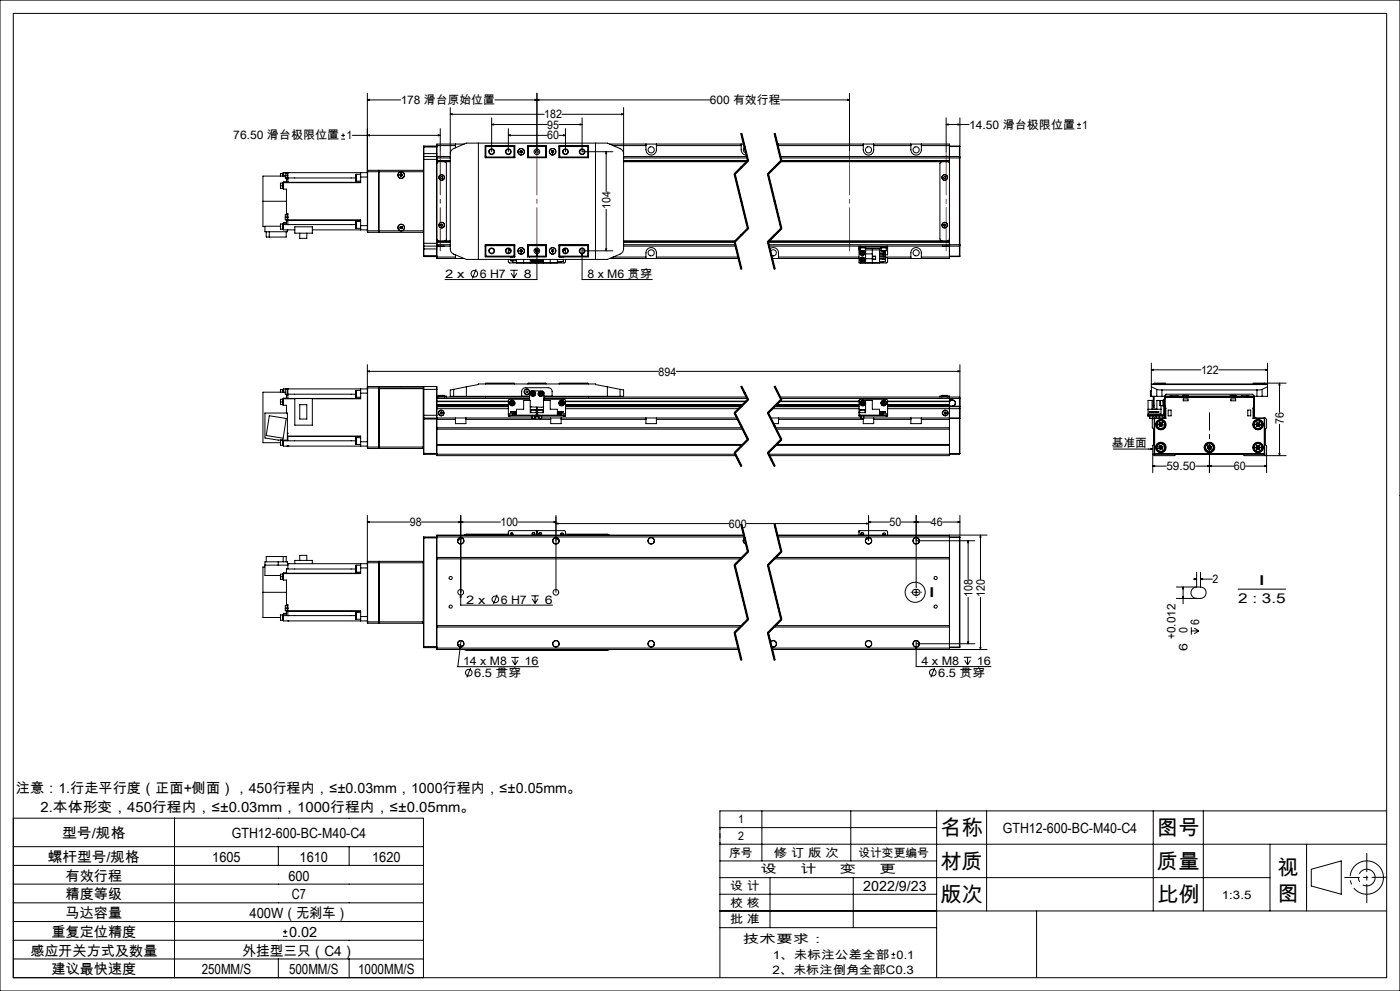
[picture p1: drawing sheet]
<svg xmlns="http://www.w3.org/2000/svg" width="420mm" height="297mm" viewBox="0 0 420 297" stroke-linecap="round" stroke-linejoin="round" font-family="sans-serif">
<g fill="none" stroke="#000" stroke-width=".3">
<path d="M0 0h420v297h-420zM4 4h412v289h-412zM110.2 29.9l.6-.1v.3zM110.2 29.9h10M110.2 27.9v41.3M132.1 38.6v6.9M135.1 34.3l.6-.2v.3zM135.1 32.2v42.4l.1 .6 .6 .8 4.1 1.7h42.3l4.4-1.9 .5-1.2v-42.4M135.1 34.3h28.2M147.5 37.3l.6-.2v.4zM147.5 37.3h16.6M147.5 35.3v10.2"/>
<path d="M152.5 38.6v6.9M160.5 29.8l.6 .1-.6 .2zM161.1 29.9l.6-.1v.3zM161.1 27.9v17.6M167.7 37.3h6.9M168.6 34.3h18.5M169.7 38.6v6.9M174 37.1l.6 .2-.6 .2zM174.6 35.3v10.2h9.3M186.5 34.1l.6 .2-.6 .1zM213 29.9h-64.5M222.4 40l2 8.2"/>
<path d="M222.6 40l2 8.1M232.4 40l2 8.2M232.6 40l2 8.1M234.2 29.9h20.6M254.2 29.8l.6 .1-.6 .2zM254.8 27.9v17.6M283.8 37.3l.6-.2v.4zM283.8 37.3h6.9M283.8 35.3v10.2M287.4 37.1l.6 .2-.6 .2zM288 35.3v11.8M323.1 38.4h1.2"/>
<path d="M323.1 37.3h1.2M323.7 36.8v1.1M84.1 55.7v.8h.8M84.1 55.7h1M84.7 54.9h-.6v.8M84.7 52h-.6v.8M84.9 54.8l.2 1.7M84.9 51.9v.9M85.1 54.6v.1M85.1 54.8h-.4v1.7M85.1 51.9h-.4v.9M85.1 54.7v2h.8v7.3"/>
<path d="M85.1 54.6h23.1M85.6 52.8h-6.7v7.5M85.6 52.6v.8h.5M85.6 52.6h.8M85.9 53.8v.7l-.8 .1M85.9 53.4v.4M85.9 51.7v.1M85.9 53.8h.5M86.1 51.7v1.7h.3M86.1 51.8h-.5v.8M86.4 54.6h.1M86.4 53.3v1.3"/>
<path d="M86.4 51.7v1.6M86.4 51.7h.1M86.4 53.3h20.4M102.4 41.7h1.1M102.4 40.6h1.1M102.9 40v1.1M105.7 40.6h26.4M106.8 53.3v1M106.8 52.2h.1M106.8 52.3v1M106.8 52.2h1.4M106.8 54.3h1.4"/>
<path d="M108.2 51.7v1.4M108.2 53.1v1.6h-23.1M108.2 53.1h2M110.2 51.7h-25.1v1.1M110.2 40.6l.6-.2v.3zM110.3 51l-.1 .5h16.8v-.5h-13.3v18.6M110.3 51v18.6M110.3 51h3.3M113.6 51v18.6M113.6 51v.1M113.6 51.1v18.4M113.6 51.1h.1"/>
<path d="M120.1 52.3v.4M120.1 52.7l.3 .1M120.3 52.1l.3 .2M120.3 52.1l-.2 .2M120.6 52.3v.3M120.6 52.6l-.2 .2M127 51.1h.1M127.1 47v.8M127.1 46v1M127.1 47.8v25.1M127.1 47.8h4M127.1 46h4"/>
<path d="M127.1 44.1h4M127.1 46.9v26.9M127.1 43.8v3.1M127.1 43.8v2.2M127.1 46.9h8M127.1 43.8h3.9M127.1 46.9v.1M131 46.9v26.9M131 43.8v3.1M131 46.9l.1 .1M131 43.8h.1M131.1 46.9h.1"/>
<path d="M131.1 47v.8M131.1 47.8v25.1M131.1 48.1h4M131.1 43.6h5.5M131.1 47.3h4M131.5 46.9h1.7M131.5 40.4l.6 .2-.6 .1zM132.4 52.9h.3l.1 .3-.2 .3h-.3l-.1-.3zM133.3 48.5l.6 .4v22.8l-.1 .3-.5 .2M135.1 48.5h-3.5l-.5 .5M135.1 46.1l.1-.7 .6-.7 4.1-1.8h42.3l4.1 1.8 .5 .5 .3 .9M136.6 43.2v1.1"/>
<path d="M139.2 43.2h-8.1v3.7M143.5 42.9v34.8M145.6 46.9h.1M145.6 43.7h8.8v3.6h-8.8zM145.6 43.8v3.5M145.6 43.8h8.8M145.6 43.8l.2 .1M145.8 43.9h8.4M145.8 43.9v3.2M145.8 47.1l-.2 .1h8.8M145.8 47.1h8.4M152.5 40.6l.6-.2v.3z"/>
<path d="M152.5 40.6h11.6M154.2 43.9v3.2M154.2 43.9l.1-.1v3.4l-.1-.1M156.1 45.3v.3M156.1 45.6l.3 .2M156.4 45.2l.2 .1M156.4 45.2l-.3 .1M156.6 45.3v.3M156.6 45.6l-.2 .2M158.3 43.7l.1 .1M158.3 43.7h5.6v3.6h-5.6zM158.3 43.8h5.6"/>
<path d="M158.3 47.2h5.6M158.4 43.8v3.4l.1-.1M158.4 43.8l.1 .1M158.5 43.9h5.2M158.5 43.9v3.2M158.5 47.1h5.2M163.7 43.9l.1-.1v3.4l-.1-.1M163.7 43.9v3.2M165.5 45.3v.3M165.5 45.6l.3 .2M165.8 45.2l.3 .1M165.8 45.2l-.3 .1"/>
<path d="M166.1 45.3v.3M166.1 45.6l-.3 .2M167.7 40.6h2M167.7 43.7h8.9v3.6h-8.9zM167.7 43.8h8.8M167.9 43.9l-.1-.1v3.4l.1-.1M167.9 43.9h8.5M167.9 43.9v3.2M167.9 47.1h8.5M168.3 43.7v.1M169.1 40.4l.6 .2-.6 .1zM176.4 43.9v3.2"/>
<path d="M176.4 47.1l.1 .1h-8.8M176.5 43.8v3.5M176.5 46.9h.1M176.5 43.8l-.1 .1M178.6 42.9v34.8M181.9 45.5l.1 .6h-.3zM181.9 45.5v11.9M182.9 43.2h40.3M183.9 43.6h9.9M187.1 48.5h37M187.1 46.9h36.9M187.1 48.1h37.3"/>
<path d="M187.1 47.3h37.1M193.8 43.2a3.2 3.2 0 0 0 .4 2.8 1.56 1.56 0 0 0 1.7 .4 1.56 1.56 0 0 0 1-1.5v-1.7M196.9 43.6h25.5M220.2 52.2l4 16.3M220.6 52.1l4 16.3M222.2 40l2 8.2M222.4 43.2l.2 2.5 .5 .6 .8 .2M223.4 44.2a.91 .91 0 0 0-.4 .9 .91 .91 0 0 0 .8 .7M224.3 48l-4 4M224.4 48.2l-4 4 4 16.3-4 4 2 8.1M224.5 48.3l-4 4M230.2 52.2l4 16.3"/>
<path d="M230.6 52.1l4 16.3M232.2 40l2 8.2M233.2 43.2h51.6v34.3h-18.5M233.5 43.2v1.6M233.5 43.6h25.5M234.1 48.5h50.2l.5 .5M234.1 46.9h53.7M234.2 47.3h53.6M234.3 48l-4 4M234.4 48.1h50.4M234.4 48.2l-4 4 4 16.3-4 4 2 8.1M234.5 48.3l-4 4"/>
<path d="M259 43.2a3.2 3.2 0 0 0 .4 2.8 1.56 1.56 0 0 0 1.7 .4 1.56 1.56 0 0 0 1-1.5v-1.7M262.1 43.6h11.2M273.3 43.2a3.2 3.2 0 0 0 .4 2.8 1.56 1.56 0 0 0 1.7 .4 1.56 1.56 0 0 0 1-1.5v-1.7M276.4 43.6h8.4M282.5 48.5l-.5 .5v22.6l.2 .4 .3 .2M282.7 46.9h1.7M283.3 52.9h.3l.1 .4-.2 .2-.3-.1zM284.8 43.8h3M284.8 43.9h3M287.8 46.9v.4M287.8 47.3h.2M287.8 46.9l.2 .2"/>
<path d="M287.8 43.8v.1M287.8 43.9v3M287.8 47.3v26M288 47.1v.2M288 47.3v26M78.9 60.3v7.6h.6M78.9 60.3h7M79.9 69.5v1.5h6v-1.5M80.8 69.5v1.5M84.1 67.8h-4.6v1.7h6.7v-.6M84.7 67.1h-.6v1.6h.6M84.9 67.1v1.7"/>
<path d="M85.1 66.9v.4M85.1 67.3v1.6h3.3M85.1 67.1h-.4v1.7h.4M85.1 67.3h21.7M85.6 65.1v.8h22.6v1.7M85.6 65.1h.8M85.9 64h.5v1.1M85.9 64v.3M85.9 66.1v.8h-.8M85.9 65.9v.2M85.9 66.7h-.8v.2M85.9 66.1h.5"/>
<path d="M86.1 64.3h-.5v.8M86.4 64.2h-.3v1.7M86.4 65.1v.9M86.4 67.3h.1M86.4 66v1.3M86.4 68.9h.1M86.4 66h21.8M88.4 68h5.3v1.9h-5.3zM89.9 69.9v1.5h2.1v-1.5M93.7 68.9h16.5M106.8 68.4h.1M106.8 67.4v1"/>
<path d="M106.8 66.4v1M106.8 66.4h1.4M106.8 68.4h1.4M108.2 67.6v1.3M108.2 67.6h2M110.2 69.2h16.8v.4M110.2 69.2l.1 .4M110.3 69.6h3.3M113.6 69.5h.1M113.6 69.5l.1 .1M113.6 69.5v.1M113.7 69.6h13.3"/>
<path d="M120.1 68.4l.2 .1M120.1 68v.4M120.4 67.9l.2 .1M120.4 67.9l-.3 .1M120.6 68v.4M120.6 68.4l-.3 .1M127 69.5h.1M127.1 72.9v.8M127.1 73.7v.9M127.1 74.6v2.3M127.1 76.6h4M127.1 69.5l-.1 .1"/>
<path d="M127.1 72.9h4M127.1 73.7v.1M127.1 74.6h4M127.1 73.8v3.1M127.1 73.8h8M127.1 76.9h3.9M131 73.8v3.1M131.1 71.6l.4 .6h3.6M131.1 73.7h.1M131.1 72.9v.8M131.1 73.8v3.7h8.1M131.1 72.5h4"/>
<path d="M131.1 77h5.5M131.1 73.3h4M131.1 73.7l-.1 .1M131.1 76.8l-.1 .1M131.5 73.8h1.7M132.2 67.4l.2-.2 .4 .1v.3l-.2 .2-.3-.1zM136.6 76.4v1.1M145.6 73.8h.1M145.6 73.4h8.8v3.6h-8.8zM145.6 73.4v3.5M145.6 76.9h8.8M145.8 76.8h8.4"/>
<path d="M145.8 73.6v3.2M145.8 73.6h8.4M145.8 76.8l-.2 .1M152.5 77.7v.8l.3 .3h8.1M152.5 74.5v1.4M152.9 75.1h.3M152.9 74.6v.5M153.1 77h.1M153.1 77.7v.4h1.8M153.2 75.2l-.1 .3M153.3 78.1h.4M153.8 76.9v.1"/>
<path d="M153.8 78.1v.6h1.1M154.2 73.6v3.2M154.2 73.6l.1-.1v3.4l-.1-.1M154.4 73.5h-8.8l.2 .1M154.9 77.7v1.1h12.3v-1.1M156.1 75v.3M156.1 75.3l.3 .2M156.4 74.9l.2 .1M156.4 74.9l-.3 .1M156.6 75v.3M156.6 75.3l-.2 .2M157.1 77.7v1.1"/>
<path d="M158.3 73.4h5.6v3.6h-5.6zM158.3 76.9h5.6M158.3 73.5h5.6M158.4 76.9l-.1 .1M158.5 73.6l-.1-.1v3.4M158.5 76.8h5.2M158.5 73.6v3.2M158.5 73.6h5.2M158.5 76.8l-.1 .1M158.8 76.9v.1M158.9 76.9v.1M159.1 77.7v1.1"/>
<path d="M159.1 78h.1M159.1 78h1.6M159.1 77.7v.3M159.2 78h1.5M159.3 78a.77 .77 0 0 0 .9 .6 .77 .77 0 0 0 .6-.9 .76 .76 0 0 1-.6 .8 .76 .76 0 0 1-.9-.5M159.5 76.9v.1M159.8 78l.1 .2M160 78l-.1 .2M160.3 78v.1M160.3 78.1l-.4 .1M160.4 78l-.1 .1M160.7 75.1h.1"/>
<path d="M160.7 75.3l.1 .2M160.7 77.7v.3M161.1 76.1l.1 .6h-.3zM161.1 74.3v9.5h-27.6M161.4 74.9h-.6l-.1 .2M161.4 78h1.5M161.4 75.1h.1M161.4 78h1.6M161.4 75v.1M161.4 77.7v.3M161.5 75.3l-.1 .2M161.5 75.1h.1"/>
<path d="M161.7 78v.1M161.7 78.1l.4 .1M162.1 78v.2M162.4 78l-.3 .2M162.7 76.9v.1M162.8 78a.76 .76 0 0 1-.9 .5 .76 .76 0 0 1-.6-.8 .78 .78 0 0 0 .6 .9 .78 .78 0 0 0 .9-.6M162.9 78h.1M163 77.7v.3M163.1 77.7v1.1M163.2 76.9v.1M163.7 73.6l.1-.1v3.4l-.1-.1M163.7 73.6v3.2"/>
<path d="M165.1 77.7v1.1M165.5 75v.3M165.5 75.3l.3 .2M165.8 74.9l.3 .1M165.8 74.9l-.3 .1M166.1 75v.3M166.1 75.3l-.3 .2M167.7 73.4h8.9v3.6h-8.9zM167.7 76.9h8.8M167.7 73.5h8.8l-.1 .1M167.9 73.6l-.1-.1v3.4l.1-.1M167.9 76.8h8.5"/>
<path d="M167.9 73.6v3.2M167.9 73.6h8.5M168.3 76.9v.1M168.3 78.4v.3h-1.1M168.9 75.1h.4M169 77h.1M169 77.9v-.2v.7h-1.8M169.3 75.1h-.4M169.3 74.6v.5M169.7 77.7l-.1 .9-.3 .2h-8M169.7 74.5v1.4M174.6 76.1l.2 .6h-.3z"/>
<path d="M174.6 74.3v9.5h21.1M174.6 75.2h9.3M176.4 73.6v3.2M176.4 76.8l.1 .1M176.5 73.4v3.5M176.5 73.8h.1M181.7 74.6h.3l-.1 .6zM181.9 62.8v12.4M182.9 77.5h38.7M183.9 77h9.9M187.1 72.2h33.6M187.1 72.5h33.3"/>
<path d="M187.1 73.8h33.6M187.1 73.3h33.5M193.8 77.5a3.2 3.2 0 0 1 .4-2.9 1.58 1.58 0 0 1 1.8-.3 1.58 1.58 0 0 1 .9 1.5v1.7M196.9 77h24.6M220.2 72.5l2 8.2M220.6 72.4l2 8.2M224.3 68.3l-4 4M224.5 68.6l-4 4M230.2 72.5l2 8.2M230.4 72.5h54.4M230.6 72.4l2 8.2M230.6 73.3h57.2"/>
<path d="M230.7 73.8h57.1M230.9 74.6a1.56 1.56 0 0 1 1.7-.3 1.56 1.56 0 0 1 .9 1.5v1.7M231.1 75.5a.92 .92 0 0 1 1.3-.6 .92 .92 0 0 1 .3 1.4 .92 .92 0 0 1-1.3 .1M231.6 77.5h26.1M233.5 77h24.2M234.3 68.3l-4 4M234.5 68.6l-4 4M257.7 74h.4M257.7 74v.5M257.7 74.5v4.3h6.1v-3.9M257.7 73.8v.2M257.7 74.9h.4"/>
<path d="M257.7 74.5h.4M258 74v.3h1.7v-.3M258.1 75.1h.9M258.1 75.1h1.5M258.1 74.3v.8M258.1 73.8v.2M258.1 74h7.8M258.3 77.7l.1 .4M258.3 77.7l.8 .3M258.3 76l.4 .2M258.3 75.6v.4M258.3 75.6l.4 .2"/>
<path d="M258.4 78.1l.4 .1M258.6 77.4l.4 .1M258.6 77.4l-.3 .3M258.6 77.4l.2 .8M258.7 75.8l.3 .3M258.7 75.8v.4M258.8 75.4l-.5 .2M258.8 75.4l.3 .2M258.8 75.4l-.1 .4M259 75.1a.75 .75 0 0 1 .2 1.2 .75 .75 0 0 1-1.1 0 .75 .75 0 0 1 .2-1.2 .78 .78 0 0 0-.2 1.2 .78 .78 0 0 0 1.2 0 .78 .78 0 0 0-.3-1.2M259 77.5l.1 .5M259 77.5l-.6 .6"/>
<path d="M259 76.1l-.3 .1M259.1 75.6l-.1 .5M259.1 75.6l-.8 .4M259.1 78l-.3 .2M259.6 75.1h-.6M259.6 74.3v.8M259.6 74.9l4.7 .1M259.6 74.5h4.7M259.7 74.9v3.9M259.7 76.1h2M259.7 77.5h2M261.7 74.9v3.9"/>
<path d="M261.8 76.8h.9v.9h-.9zM261.8 76.8v.9M263.8 75.5h1.8v.4M263.8 76.2h1.8v.5h-1.8M263.8 77h1.8v.4h-1.8M263.8 77.7h1.8M263.8 75.9h1.8M264.3 74v1.1M264.3 75.1h1.6M264.9 77.4v.3l.4-.2 .3 .2M264.9 75.1v.4M264.9 76.7v.3"/>
<path d="M264.9 78.4v.3h-1.1M265.1 75.5h.4M265.2 77.5h.2M265.6 75.9l-.2 .3-.5-.3v.3M265.6 75.7v.2M265.6 77.7v.2M265.6 77.3h.7v1.2l-.4 .3h-8M265.6 77.7v.7h-1.8M265.6 77h7.7M265.9 74h.4M265.9 73.8v.2M265.9 74.3v.8"/>
<path d="M265.9 74.5h.4M266 74v.3h-1.7M266.3 74v.5M266.3 73.8v.2M266.3 74.5v1.9h-.7M273.3 77.5a3.2 3.2 0 0 1 .4-2.9 1.58 1.58 0 0 1 1.7-.3 1.58 1.58 0 0 1 1 1.5v1.7M276.4 77h8.4M282.7 73.8h1.7M283.1 67.4l.3-.2 .3 .1v.3l-.2 .2zM284.8 71.6l-.4 .6h-53.7M284.8 76.8h3M284.8 76.9h3"/>
<path d="M287.8 73.3h.2M287.8 73.3v.5M287.8 76.8h.2M287.8 76.8v.1M287.8 73.8v3M288 73.3v.3M288 73.6l-.2 .2M288 76.8l-.2 .1M288 73.6v3.2M142.8 80.6l-1.1 2.9M153.1 81h2.2M153.4 81.9l.8 1.4"/>
<path d="M154.2 81v2.3M155 81.9l-.8 1.4M84.7 119.6v1.7h.4M84.7 116.8h-.6v.7M84.9 119.6v1.7M84.9 116.7v.8M85.1 119.4v.1M85.1 119.6l-1 .1v.8M85.1 116.7h-.4v.8M85.1 119.4h23.1M85.1 119.5h3.3M85.1 119.5v2h.8v2.3"/>
<path d="M85.6 117.5h-6.7v15.2h5.2M85.9 118.5v.8l-.8 .1M85.9 118.2v.3M85.9 116.6h.1M85.9 118.5h.5M86.1 116.5v1.7M86.1 116.6h-.5v1.6h.8M86.4 119.4h.1M86.4 118.1v1.3M86.4 116.6v1.5M86.4 116.5v.1M86.4 118.1h20.4"/>
<path d="M88.4 119.4h5.3v8h-5.3zM106.8 119h.1M106.8 117v2M106.8 117v2.1M106.8 119.1h1.4M106.8 117h1.4M108.2 116.6v1.2M108.2 117.8v1.7h-14.5M108.2 117.8h2M110.2 111.3l.6-.2v.3zM110.2 109.3v24.7M110.2 111.3h87.4"/>
<path d="M110.2 116.6h-25.1v.9M110.3 115.8v18.6M110.3 115.8l-.1 .5h16.8M110.3 115.8h3.3M113.6 115.8v18.5M113.6 115.8v18.6M127 116.3l-13.4 .2h13.5l-.1 17.9M127 116.3v-.5h-13.3v18.6M127.1 116.7v7.8M127.1 116.7h4M127.1 115.8v9.5M127.1 115.8v.9"/>
<path d="M127.1 115.8h3.9M131 115.8v9.5M131 115.8l.1 .9M131.1 116.7v2.7M131.1 118.7h2.3M131.1 119h27.8M131.1 119.4h27.8M131.1 119.4v2.3M131.6 118.5h1.5M131.6 118.5v.5M131.7 118.7h1.6M133 118.5h-1.4"/>
<path d="M133 118.5h.3M133.1 118.5h.3M133.4 118.5h.1M133.4 118.7h.5v.3M133.4 118.5v.5M136.1 118.8h20.4v-1.5a1.21 1.21 0 0 1 1.1-1.1h6.9a1.14 1.14 0 0 1 1.1 1.1v1.5h20.4M136.1 116.7l-1 .2v1.9h1M136.1 116.7v2.1M139.9 115.9v2.9M139.9 115.9l3.6-.7v-.1h35.1v.1l3.6 .7M139.9 115.9l-3.8 .8M145.6 115h8.7"/>
<path d="M145.6 115v.1M145.6 118.8v.2M154.3 115v.1M156.5 118.7h2.4M158.4 115h5.4M158.4 115v.1M158.9 119.7h-6.2l-.2 .3v4M159.5 117.9l.1 .4M159.5 117.9l.4 .1M159.6 118.3l.4 .1M159.8 117.5l-.3 .4M159.8 117.5l.4 .2"/>
<path d="M159.8 117.5l.2 .9M159.9 118l.4 .1M159.9 118l-.3 .3M160.2 117.7l.1 .4M160.2 117.7l-.3 .3M160.3 118.1l-.3 .3M161.8 117.9l.1 .5M161.8 117.9l.8 .2M161.9 118.4l.4 .1M162.1 117.6l-.3 .3M162.1 117.6l.4 .2M162.1 117.6l.1 .4"/>
<path d="M162.2 118l.1 .5M162.2 118l-.3 .4M162.5 117.8l.1 .3M162.5 117.8l-.3 .2M162.6 118.1l-.3 .4M163.2 119.7h6.2l.3 .4v3.9M163.2 119.4h61M163.2 119h60.8M163.2 118.7h2.4M163.8 115v.1M167.8 115h8.7M167.8 115v.1"/>
<path d="M176.5 115v.1M176.5 118.8v.2M182.2 115.9v2.9M182.2 115.9l3.8 .8M186 116.7l1.1 .2v1.9h-1.1M186 116.7v2.1M202.9 111.3h85.1M222.2 115.9l2 3.9M222.4 115.8l2 4-4 4 4 7.9-4 4 2 4M222.6 115.7l1 2M223.6 117.7l1 2zM224.3 119.6l-4 4"/>
<path d="M224.5 119.9l-4 4M232.2 115.9l2 3.9M232.4 115.8l2 4-4 4 4 7.9-4 4 2 4M232.6 115.7l2 4M234 119h53.8M234.2 119.4h53.6M234.3 119.6l-4 4M234.5 119.9l-4 4M282.5 118.5h1.8M282.5 118.5v.5M282.6 118.7h1.6M284.2 118.5h-1.7"/>
<path d="M284.3 118.5h.1M284.3 118.7h.5v3.1M284.3 118.7h-2.3v.3M284.3 118.5v.5M284.8 119.8h.9M284.8 119.9h.9M285.7 119.8a.97 .97 0 0 1 1 .9 .97 .97 0 0 1-.8 1M285.7 119.9a.9 .9 0 0 1 .9 .9 .9 .9 0 0 1-.9 .9M285.7 119.8v.1M287.4 111.1l.6 .2-.6 .1zM287.8 119v.4M287.8 119.4v2.3"/>
<path d="M288 109.3v26.7M345.1 118.8h.1M345.2 117.2h.1M345.2 117.3l-.1 1.5M345.2 117.3v1.5M345.2 117.2v.1M345.2 117.2h.2M345.4 115.1h34.9M345.4 115.2h34.9M345.4 115.9l1.6 .8M345.4 110.8l.6-.1v.3zM345.4 108.8v10"/>
<path d="M345.4 110.8h14.9M346 118.8v2.7M346.3 115h3.4M346.3 115v.1M346.3 118.8v2.7M347 116.7l1.6 .2M347 118.8h1.6M347 118.8h-1.8M347 116.7v2.1M348.6 118.8h.8M348.6 116.9h28.5M348.6 116.9v1.9"/>
<path d="M349.1 119.9h-.2v1.8h.2M349.4 119.7h-.3v.4M349.4 118.8l.4-.7h26l.5 .7M349.4 118.8v4.1M349.5 118.7h26.7v.4M349.5 118.7v.4M349.5 119.4v2.3M349.7 115v.1M349.8 119.1l-.3 .3M349.8 119v.1M349.8 119l-.3 .2v.2M349.8 119h26"/>
<path d="M349.8 119.1h26M351 119v-.3h.5v.3M353.3 118.7h.1M354.9 118.5h.1M354.8 118.7h.1M354.8 118.7h1.8M354.8 118.5v.2M354.9 118.5h1.6M355 119.6h1.4v.5h-1.4zM356.6 118.5h.1M356.6 118.7h-.1M356.6 118.5v.2"/>
<path d="M365.6 110.8h14.7M369.1 118.7h.1M369.1 118.7h1.7M369.1 118.5h1.1M369.1 118.5v.2M369.3 119.6h1.4v.5h-1.4zM370.2 118.5h-1.1M370.2 118.5h.6M370.8 118.7h.1M370.8 118.5v.2M372.4 118.7h.1M374.1 119v-.3h.6v.3"/>
<path d="M375.8 119.1l.3 .3M375.8 119v.1M375.8 119l.4 .2-.1 .2M376 115h3.4M376 115v.1M376.1 119.4v2.3M376.3 118.8h.8M376.3 118.8v4.1M377.1 118.8h1.5M377.1 116.9v1.9M378.6 116.7l-1.5 .2M378.6 116.7v2.1"/>
<path d="M379.3 114.8l.1 .2M379.4 115v.1M379.7 110.7l.6 .1-.6 .2zM380.3 115.9l-1.7 .8M380.3 108.8v10h-1.7M383.9 114.8l.1 .6h-.3zM383.9 114.8v8.8M385.8 114.8l-9.8 .2M80.8 124.6l5.1 .8-1 5.9-5-.8zM84.1 120.5v.7h.6M84.1 131.9v1.6h.8M84.1 120.5h1"/>
<path d="M84.7 131.9v1.6M84.9 131.9l.2 1.7M85.1 131.9v.2M85.1 132.1v1.6h25.1M85.1 132.1h21.7M86.1 133.7h.1M86.2 129.7v.3M86.2 131.9v-8.1h-6.7v7.5l4 .6h2.9v-1.2h21.8v1.7M86.4 133.7h.1M86.4 130.8h21.8M89.9 121.3h2.1v4.3h-2.1zM106.8 133.2h.1"/>
<path d="M106.8 131.2v2M106.8 133.2h1.4M106.8 131.2h1.4M108.2 132.4v1.3M108.2 132.4h2M110.2 134l.1 .4M110.2 134h16.9M110.3 134.4h3.3M113.6 134.3l.1 .1M113.6 134.3v.1M113.7 134.4h13.3M127.1 124.5v.9"/>
<path d="M127.1 125.4v10.8M127.1 124.5h4M127.1 125.7h4M127.1 134.3l-.1 .1M127.1 135.9h4M127.1 125.3v10.9M127.1 136.2h3.9M127.1 125.3h3.9M127.1 125.3v.1M131 125.3v10.9M131 125.3l.1 .1M131.1 121.7v.2"/>
<path d="M131.1 121.3v.1M131.1 121.9v2.6M131.1 124.5v.8M131.1 125.3v11.3h89.7M131.1 125.3h5.5M131.1 125.7h5.5M131.1 128.2h91.5M131.1 128.6h91.7M131.1 133.2h91.8M131.1 133.5h91.5M131.1 121.3h21.4M131.1 121.2h21.4"/>
<path d="M131.1 120.4h21.4M131.1 121.7h21.4M131.1 121.9h21.4M131.1 122.5h21.4M132.1 123.6l.3-.2 .2 .2v.4l-.3 .1-.3-.2zM136.6 125.3h3.2M136.6 125.3v1.7h3.2v-1.7M139.8 125.3h19.8M139.8 125.7h25.4M152.5 120.3h-21.4h21.4M152.5 124.4h.4M152.5 124.4v.3h.4"/>
<path d="M152.5 124v.4M152.5 124h2.4M152.9 124.4h7.8M152.9 124.7h7.8M152.9 124.4v.3M153.2 120.6l.1 .4M153.2 120.6l.4 .2M153.3 121l.4 .2M153.6 120.4l-.4 .2M153.6 120.4l.4 .2M153.6 120.4v.4M153.6 120.8l.4 .2"/>
<path d="M153.6 120.8l.1 .4M153.6 120.8l-.3 .2M154 120.6v.4M154 120.6l-.4 .2M154 121l-.3 .2M154.9 124.4v-1.7h2.2v-2.7h2v3.7h4v-3.7h2v2.7h2.1v1.7M154.9 124.1h-1.1v.1h1.1M154.9 123.4h-1.8l1.8 .1M158.9 120v-2.4l.5-.5 3.6 .2 .2 .5v2.2M159.3 122.9h1.5M159.3 122.9v.8M159.3 122.8v.1"/>
<path d="M159.3 122.8h1.5M159.6 125.3h.9M159.6 124.7v.6M160.5 124.7v.6M160.5 125.3h1.1M160.7 124.4h.8M160.7 124.7h.4M160.7 124.4v.3M160.8 122.9h.1M160.8 122.9v.8M161.1 124.7h.4M161.1 122v2.7"/>
<path d="M161.3 122.8h.1M161.3 122.9h1.5M161.3 122.9v.8M161.3 122.8h1.5M161.5 124.4h7.7M161.5 124.7h7.7M161.5 124.4v.3M161.6 125.3h.9M161.6 124.7v.6M162.5 125.3h2.7M162.5 124.7v.6M162.8 122.9h.1"/>
<path d="M162.8 122.9v.8M163.1 121.7l-.5 .4-3.5-.3M165.2 125.3h3.1M165.2 125.3v1.7h3.1v-1.7M167.2 124.1h1.1v.1h-1.1M167.2 123.4h1.8l-1.8 .1M167.2 124h2.5M168.1 120.6v.4M168.1 120.6l.4 .2M168.1 121l.4 .2M168.3 125.3h25.5M168.3 125.7h25.5"/>
<path d="M168.5 120.4l.3 .2M168.5 120.4l-.4 .2M168.5 120.4v.4M168.5 120.8l-.4 .2M168.5 120.8v.4M168.5 120.8l.4 .2M168.8 120.6l.1 .4M168.8 120.6l-.3 .2M168.9 121l-.4 .2M169.2 124.4h.5M169.2 124.4v.3M169.7 124.4v.3h-.5"/>
<path d="M169.7 124v.4M169.7 120.3h54.1M169.7 121.2h53.2M169.7 120.4h54.1M169.7 121.7h52.7M169.7 121.9h52.6M169.7 122.5h52M169.7 120.3h54.2M193.8 125.3h3.1M193.8 125.3v1.7h3.1v-1.7M196.9 125.3h24.2M196.9 125.7h24.4"/>
<path d="M220.2 123.8l4 8M220.2 135.8l2 4M220.6 123.7l4 7.9M220.6 135.6l2 4M220.6 136.1l-89.6 .1M222.8 121.3l-53.1 .1M224.3 131.6l-4 4M224.5 131.9l-4 3.9M230.2 123.8l4 8M230.2 135.8l2 4M230.6 123.7l4 7.9M230.6 135.6l2 4"/>
<path d="M230.6 136.1h57.2M231.1 125.3h2.4M231.7 122.5h26M232.3 121.9h25.4M232.4 121.7h25.3M232.6 128.2h52.2M232.7 133.5h52.1M232.8 128.6h52M232.8 121.4h24.9M232.9 133.2h51.9M232.9 121.2h24.8M233.5 125.3h24.8"/>
<path d="M233.5 125.7h25.5M233.5 125.3v1.7h-1.5M233.8 120.4h23.9M233.9 120.3h23.8M234.3 131.6l-4 4M234.5 131.9l-4 3.9M257.7 124.4h.4M257.7 123.7h2v-3.7h2v2.7h2.1v1.7M258 122.8h.1M257.9 122.9h1.6M257.9 122.9v.8M258 122.8l1.5 .1"/>
<path d="M258.1 124.4h7.8M258.1 124.4v.3M258.1 124.7h7.8M258.3 125.3h.8M258.3 124.7v.6M258.4 120.9l.3 .3M258.5 120.5l-.1 .4M258.5 120.5l.3 .3M258.8 120.8l-.4 .1M258.8 120.8l-.1 .4M258.8 120.8l.4 .3M258.9 120.4l.4 .3"/>
<path d="M258.9 120.4l-.4 .1M258.9 120.4l-.1 .4M259.1 125.3h3M259.1 124.7v.6M259.2 121.1l-.5 .1M259.3 120.7l-.1 .4M259.3 120.7l-.5 .1M259.5 122.9v.8M262.1 125.3h11.2M262.1 125.7h11.2M262.1 125.3v1.7h-3.1v-1.6M263.8 124.1h1.1v.1h-1.1"/>
<path d="M263.8 123.4h1.8l-1.8 .1M263.8 124h2.5M264.7 120.6l.1 .4M264.7 120.6l.4 .2M264.8 121l.3 .2M265.1 120.4l.4 .2M265.1 120.4l-.4 .2M265.1 120.4v.4M265.1 120.8l-.3 .2M265.1 120.8l.4 .2M265.1 120.8v.4M265.5 120.6v.4"/>
<path d="M265.5 120.6l-.4 .2M265.5 121l-.4 .2M265.9 124.4h.4M265.9 124.4v.3M266.3 120.3h18.5M266.3 124.4v.3h-.4M266.3 124v-4l-.2-.3h-8l-.4 .3v4.7h.4M266.3 124v.4M266.3 121.3h18.5M266.3 121.2h18.5M266.3 120.4h18.5M266.3 121.9h21.5"/>
<path d="M266.3 122.5h21.5M273.3 125.3h3.1M273.3 125.3v1.7h3.1v-1.7M276.4 125.3h11.4M276.4 125.7h8.4M283.5 123.5h.3l.1 .4-.2 .2-.4-.1zM284.8 121.3v.1M284.8 121.8v14.8h-54M284.8 120.3h.1M284.8 121.8h.1M284.8 136h3M284.8 125.4h3"/>
<path d="M284.8 121.8h.9M285.7 121.7h-19.4M285.7 121.7v.1M285.9 121.7h1.9M285.9 121.7l-.2 .1M287.8 136v.1M287.8 125.3v.1M287.8 136h.2M287.8 121.7l.2 .1M287.8 121.7v.2M287.8 121.9v.6M287.8 122.5v2.8"/>
<path d="M287.8 125.4v10.6M288 136l-.2 .1M288 121.8l-.2 .1M288 121.8l-.2 .7M334 134.6h11.8M344.4 122.7h3.9M344.5 124.1h3.7v.1h-3.7zM344.8 124.4h-.5v.3h.5M344.8 124.4h3.9M344.8 123.4l.7 .1zM344.8 124.7h1.1M344.8 124.4v.3"/>
<path d="M344.9 125.3h.9M344.9 124.7v.6M345.2 134.4l.6 .2-.6 .1zM345.8 123.4l.4 .1zM345.8 124.7v.6M345.8 136.1l.5 .5h6.1l.4-.5M345.8 139.7l.6-.2v.3zM345.8 139.7h4.1M345.9 124.7h.9M345.9 124.4v.3M346 121.5v.6h.3v-.6M346 121.5h.3"/>
<path d="M346.3 125.4h.1M346.3 136h.1M346.3 136l.1 .1M346.3 125.4v10.6M346.4 136v.1M346.4 136.1h32.9M346.4 136h32.9M346.4 125.4h3.3M346.4 125.4v10.6M346.5 123.4l.4 .1zM346.8 124.7h1.9M346.8 124.4v.3"/>
<path d="M346.9 124.7v.6M347.2 123.4l.5 .1zM347.6 127.1l.2 .7M347.6 127.1l.7 .1M347.7 134.4l.5 .4M347.7 133.7v.7M347.7 133.7l.6 .4M347.8 124.7v.6M347.8 127.8l.7 .1M348 126.6l.7 .1M348 126.6l-.4 .5M348 126.6l.3 .6"/>
<path d="M348.1 120v1.6M348.1 121.6h.8M348.1 120h.8M348.3 127.2l-.5 .6M348.3 127.2l.2 .7M348.3 127.2l.6 .2M348.3 134.1l.5 .4M348.3 134.1l-.1 .7M348.3 120h-1.2v2.6h-1.5v-2.6h-1.2v4.4M348.3 121.6v2.8M348.3 133.5l.6 .4M348.3 133.5l-.6 .2"/>
<path d="M348.3 133.5v.6M348.7 124.4v.3M348.7 126.7l.2 .7M348.7 126.7l-.4 .5M348.8 134.5l-.6 .3M348.9 133.9l-.1 .6M348.9 133.9l-1.2 .5M348.9 127.4l-.4 .5M349.1 124l-.4 .4M349.1 124h.3M349.1 120.1h.3M349.1 120.1v3.9"/>
<path d="M349.4 124.3v.3M349.4 124.2l-.7 .5M349.4 124.6l-.5 .7M349.4 122.9v1.4M349.4 121.9l.2 .6M349.4 124.4v.2M349.4 122.9v1.5M349.4 124.6h.2M349.4 122.9h.2M349.5 124.6l-.5 .7M349.5 122v.9M349.5 121.7l.1 .1"/>
<path d="M349.5 121.7l-.1 .2M349.6 122.9v.1M349.6 121.8l.1 .7M349.6 121.8l-.2 .1M349.6 122.9v1.7M349.6 124.6h.1M349.6 125.3l.1 .1M349.6 122.5h.1M349.6 125.3h-3.5l-.4 .4v2.5l.4 .4v4.6l-.3 .3v8.2M349.6 122.5v2.8M349.7 122.5v2.9M350.4 122.9h.9v1.7h-.9z"/>
<path d="M352.8 136.2h20.1M358.7 139.7h11.4M362.2 134.3l.4 .5M362.2 139.5l.6 .2-.6 .1zM362.4 133.6l-.2 .7M362.4 133.6l.9 1M362.8 139.7l.6-.2v.3zM362.8 138v3.7M363 133.5l-.6 .1M363 133.5l.5 .5M363 133.5l-.4 1.3M363.3 134.6l-.7 .2"/>
<path d="M363.5 134l-.2 .6M363.5 134l-1.3 .3M372.8 136.1l.5 .5h12.5M373.7 139.7h6.3M374.3 122.9h.9v1.7h-.9zM375.9 122.5h.2M375.9 125.4h3.4M375.9 122.5v2.9M376.1 124.6h.1M376.1 125.3l-.2 .1M376.1 125.3h3.5l.4 .4v2.5l-.4 .4v4.6l.4 .4v8.1M376.1 122.5v2.8"/>
<path d="M376.1 122.9v.1M376.1 121.8l-.2 .7M376.1 121.8l.1 .1M376.1 122.9v1.7M376.1 122.9h.1M376.1 121.7v.1M376.1 121.7l.1 .2M376.2 122v.9M376.2 124.6l.4 .7M376.2 122.9l.1 1.6M376.2 121.9l-.1 .6M376.2 122.9v1.6"/>
<path d="M376.2 124.5v.1M376.3 124.5l-.1 .1M376.3 124.6l.5 .7M376.7 134.2l.4 .5M376.8 127.2l.2 .6M376.8 127.2h.6M377 127.8l.6 .1M377 133.6l-.3 .6M377 133.6l.8 1.1M377.2 126.6l-.4 .6M377.2 126.6l.6 .1M377.2 126.6l.2 .6"/>
<path d="M377.4 127.2l-.4 .6M377.4 127.2l.2 .7M377.4 127.2l.7 .1M377.7 133.5l.4 .6M377.7 133.5l-.7 .1M377.7 133.5l-.6 1.2M377.8 134.7h-.7M377.8 126.7l.3 .6M377.8 126.7l-.4 .5M378.1 134.1l-.3 .6M378.1 134.1l-1.4 .1M378.1 127.3l-.5 .6"/>
<path d="M379.3 136v.1M379.3 136h.1M379.3 125.4h.1M379.3 125.4v10.6M379.4 139.5l.6 .2-.6 .1zM379.4 136l-.1 .1M379.4 125.4v10.6M380 136.1l-.4 .5M383.7 136h.3l-.1 .6zM383.9 127.1v9.5M110.2 156.5l.6-.2v.3zM110.2 156.5h12.7"/>
<path d="M110.2 154.5v31.9M126.4 156.5h23.7M137.6 156.3l.6 .2-.6 .1zM138.2 156.5l.6-.2v.3zM138.2 154.5v26.9h27.6M153.1 159.9l.1 .3 .6-.1v-.2M153.3 159.7h.4M155.4 156.5h11.4M160.9 159.1h.4M161.1 159.1v1.3M166.2 156.3l.6 .2-.6 .1zM166.8 156.9l.6-.1v.3z"/>
<path d="M166.8 154.5v23M166.8 156.9h51.9M168.3 159.9v.2l.7 .1v-.3M222.2 157.2l2 8.2M222.4 157.2l2 8.1-4 4 4 16.3-4 4 2 8.2M222.6 157.1l1 4.1M223.9 156.9h36.7M232.2 157.2l2 8.2M232.4 157.2l2 8.1-4 4 4 16.3-4 4 2 8.2M232.6 157.1l2 8.2M257.7 159.5l.4-.5h7.8l.4 .4v1M257.9 159.1h-.2v1.3"/>
<path d="M260 156.8l.6 .1-.6 .2zM260.6 156.5l.6-.2v.3zM260.6 156.5h6.3M260.6 154.5v7.6M264.9 159.9v.2l.7 .1v-.3M274.2 156.3l.6 .2-.6 .1zM274.8 156.5l.6-.2v.3zM274.8 154.5v21.4M279.3 156.5h-8.9M282.8 156.5h5.2M287.4 156.3l.6 .2-.6 .1zM288 154.5v39.4"/>
<path d="M78.9 177.5v7.6h5.2M78.9 177.5h7M79.5 169.9h-.6v7.6M79.5 169.4h6.9M79.9 168.4v-1.6h6v1.6M83.5 168.4v1M84.1 172.9v.7h.6M84.1 172.9h1M84.7 172.1h-.6v.8M84.9 172v1.7M84.9 166.8v1.6M85.1 171.8v.1"/>
<path d="M85.1 172h-.4v1.7h.4M85.1 171.9v1.9h.8v7.3M85.1 171.8h23.1M86.4 170.4h-.5v1.3l-.8 .1M86.4 170.4l20.4 .1M86.4 168.9h.1M86.4 168.9v1.5M88.4 168.9v-.9h5.3v.9M89.9 168v-1.6h2.1v1.6M106.8 169.4v2.1M106.8 169.4h1.4M106.8 171.5h1.4"/>
<path d="M108.2 168.9v1.3M108.2 170.2v1.7h-23.1M108.2 170.2h2M110.2 168.9h-24v-.5h-6.7v4.1h4.6M110.3 168.2v18.6M110.3 168.2l-.1 .5h16.9M110.3 168.2h3.3M113.6 168.2v18.6M113.6 168.2v.1M113.6 168.7v18M113.6 168.3v.4M113.7 168.2v.1"/>
<path d="M113.7 168.2h13.3M113.7 168.2v18.6M113.7 168.2l-.1 .1M127.1 168.3v18.4M127.1 161.3h4M127.1 160.9v33.2M127.1 160.9h96.2M131.1 161l-.1 33.1M131.1 167.1h91.5M131.1 167.5h91.1M131.1 160.5h92.1M138.2 178.4l.2 .6h-.4z"/>
<path d="M138.8 161.4l-1.5 .6M149.2 178.2l-1.2 2.8M152.5 160.4v-1l.3-.4h7.9l.4 .5 .3-.5h7.9l.3 .3 .1 1.1M152.5 160.1h-12.6l-.7 .3M153.1 160a.36 .36 0 0 1 .6-.3 .36 .36 0 0 1-.1 .7M153.1 160l.3 .4M153.1 160.1h.1M159.4 178.6h2.2M159.7 179.5l.8 1.3M159.8 160.4a.44 .44 0 0 1 0-.7 .44 .44 0 0 1 .6 0 .44 .44 0 0 1-.1 .7M160.5 178.6v2.2M161.4 179.5l-.9 1.3"/>
<path d="M161.8 160.4a.43 .43 0 0 1-.1-.7 .43 .43 0 0 1 .7 0 .43 .43 0 0 1-.1 .7M166.8 161.1l.2 .4 .5 .1M167.2 161.3v.3M168.5 160.4a.36 .36 0 0 1-.2-.6 .36 .36 0 0 1 .6 0 .36 .36 0 0 1-.2 .6M169 160.1h.1M169.7 160.1h12.5l.7 .3M220.2 169.4l4 16.3M220.6 169.3l4 16.3M223.2 160.4h-92.1v34.3h90.5M223.4 161.3a.96 .96 0 0 0-.4 1 .96 .96 0 0 0 .8 .8M223.4 161.3a.91 .91 0 0 0-.4 1 .91 .91 0 0 0 .8 .7M223.6 161.2l1 4.1z"/>
<path d="M224.3 165.2l-4 4M224.5 165.5l-4 4M230.2 169.4l4 16.3M230.6 169.3l4 16.3M232.2 167.5h52.6M232.7 167.1h52.1M233.2 160.4h62.9M233.2 160.5h51.6M233.3 160.9h54.5M234.3 165.2l-4 4M234.5 165.5l-4 4M258.4 160.4a.43 .43 0 0 1 0-.7 .43 .43 0 0 1 .6 0 .43 .43 0 0 1-.1 .7"/>
<path d="M260.5 161.1l-.2 .4-.5 .1M265.2 160.4a.36 .36 0 0 1-.2-.6 .36 .36 0 0 1 .6 0 .36 .36 0 0 1-.2 .6M274 176.8a1.12 1.12 0 0 1 1.4-.1 1.12 1.12 0 0 1 .5 1.2 1.11 1.11 0 0 1-1.4 .5 1.11 1.11 0 0 1-.7-1.3zM274.1 177.5h1.5M274.8 176.8v1.4M274.8 162.1h17.7M284.8 160.4v34.3M284.8 161.1h3M287.8 160.9v.2M287.8 161.1v32.8M290.4 162.1l.2 .6h-.3zM290.4 162.1v11.6"/>
<path d="M290.4 179v13.9M294.1 160.4l.2 .6h-.3zM294.1 160.4v13.3M294.1 179v15.7M352.9 175.9h7.3M354.8 178.7h.3l-.2 .6zM354.9 175.9l.2 .6h-.3zM354.9 175.9v5.1M358 173.6h1M358.4 173.4l.6 .2-.6 .1zM359 171.6v4.3a1.71 1.71 0 0 0-1.7 1.7 1.71 1.71 0 0 0 1.7 1.7M360.2 173.6l.6-.2v.3z"/>
<path d="M360.2 175.9a1.71 1.71 0 0 1 1.6 1.7 1.71 1.71 0 0 1-1.6 1.7h-7.3M360.2 171.6v4.3M360.2 173.6h3.5M371.4 176.6h14.3M84.7 184.3h-.6v1.6h.6M84.9 184.2v1.7M85.1 184.1v.4M85.1 184.5v1.6h25.1M85.1 184.2h-.4v1.7h.4M85.1 184.5h21.7M85.6 182.3v.8h.5M85.6 182.3h.8"/>
<path d="M85.9 181.1h.5v1.2M85.9 181.1v.4M85.9 183.3v.8h-.8M85.9 183.1v.2M85.9 183.8h-.8v.3M85.9 183.3h.5M86.1 181.5h-.5v.8M86.4 181.4h-.3v1.7h.3M86.4 182.3v.8M86.4 183.1v.1M86.4 184.5h.1M86.4 183.2v1.3"/>
<path d="M86.4 186.1h.1M86.4 183.1h21.8v1.7M86.4 183.2h21.8M106.8 183.5v2.1M106.8 183.5h1.4M106.8 185.6h1.4M108.2 184.8v1.3M108.2 184.8h2M110.2 186.4l.1 .4M110.2 186.4h16.9M110.3 186.8h3.3M113.6 186.7l.1 .1"/>
<path d="M113.6 186.7v.1M113.7 186.7v.1M113.7 186.8h13.3M127.1 193.7h4M127.1 194.1h3.9M131.1 194.2h90.4M131.1 187.9h91M131.1 187.5h91.4M131.1 194l-.1 .1M137.3 193l1.5 .7M138.1 193.9v.6h-.2zM138.1 193.9l-.8 5.9h24.2"/>
<path d="M138.3 192l-.2 1.9M139.2 194.7l.7 .2h16.6M153.4 197h2.2M153.7 197.9l.8 1.4M154.5 197v2.3M155.4 197.9l-.9 1.4M156.5 194.9h1.1M156.5 194.7v.2M157.6 194.9h6.9M157.6 194.7v.2M164.5 194.9h1.1M164.5 194.7v.2"/>
<path d="M165.6 194.7v.2M182.9 194.7l-.7 .2h-16.6M220.2 189.7l2 8.1M220.6 189.6l2 8.2M224.3 185.5l-4 4M224.5 185.8l-4 4M230.2 189.7l2 8.1M230.6 189.6l2 8.2M231.1 192.6a.97 .97 0 0 1 1.4-.5 .97 .97 0 0 1 .3 1.4 .97 .97 0 0 1-1.4 .2M231.1 192.6a.93 .93 0 0 1 1.3-.5 .93 .93 0 0 1 .3 1.4 .93 .93 0 0 1-1.3 .1M231.5 194.2h53.3M232.1 187.9h52.7"/>
<path d="M232.5 187.5h52.3M234.3 185.5l-4 4M234.5 185.8l-4 4M274.8 193.9l.2 .6h-.3zM274.8 192v7.8h22.5M274.8 192.9h17.7M284.8 193.9h3M284.8 194.1h3M287.8 193.9v.2M287.8 193.9h.2M288 193.9l-.2 .2M289.1 197h2.3"/>
<path d="M289.4 197.9l.9 1.3M290.3 197v2.2M290.3 192.3h.3l-.2 .6zM291.1 197.9l-.8 1.3M294 194.1h.3l-.2 .6zM296.1 194.7h-64.5M357.4 188v2.2M357.4 189.1h2.3M358.3 188.2l1.4 .9M359.7 189.1l-1.4 .8M141.2 200.2l-1.1 2.8M280.4 200.2l-1.1 2.8"/>
<path d="M4 245.2h123v47.8M4 253.7h123M4 259.4h123M52.4 245.2v47.8M83.5 253.7v5.7M104.7 253.7v5.7M216 253h200M216 248h65M216 258h65M228.6 243v15M255.2 243v15M281 243v50"/>
<path d="M296 243v30M346 243v30M361 243v30M381 253v20M392 253v20M416 243h-200v50M4 265h123M4 270.6h123M4 276.2h123M84.9 279.3h1.3M85.5 278.6v1.3M216 278h65"/>
<path d="M216 273h200M216 263h165M216 268h65M231 263v15M256 263v15M311 273v20M393.4 260.5l9-2.5v10l-9-2.5zM4 281.8h123M4 287.4h123M83.5 287.4v5.6M84.9 280.6h1.3M104.7 287.4v5.6"/>
<path d="M267.4 287.2h1.2M267.4 286h1.2M268 285.5v1.1"/>
<circle cx="120.3" cy="52.5" r=".96"/>
<circle cx="120.3" cy="52.5" r="1.01"/>
<circle cx="132.5" cy="53.2" r=".84"/>
<circle cx="132.5" cy="53.2" r=".81"/>
<circle cx="147.5" cy="45.5" r=".72"/>
<circle cx="147.5" cy="45.5" r=".86"/>
<circle cx="152.5" cy="45.5" r=".71"/>
<circle cx="152.5" cy="45.5" r=".86"/>
<circle cx="156.3" cy="45.5" r=".95"/>
<circle cx="156.4" cy="45.5" r=".99"/>
<circle cx="161.1" cy="45.5" r=".44"/>
<circle cx="161.1" cy="45.5" r=".85"/>
<circle cx="165.8" cy="45.5" r=".99"/>
<circle cx="165.8" cy="45.5" r=".97"/>
<circle cx="169.6" cy="45.5" r=".71"/>
<circle cx="169.6" cy="45.5" r=".86"/>
<circle cx="174.6" cy="45.5" r=".87"/>
<circle cx="174.6" cy="45.5" r=".71"/>
<circle cx="195.4" cy="44.9" r=".93"/>
<circle cx="260.6" cy="44.9" r=".93"/>
<circle cx="274.8" cy="44.9" r=".93"/>
<circle cx="283.4" cy="53.2" r=".86"/>
<circle cx="283.4" cy="53.2" r=".82"/>
<circle cx="120.4" cy="68.2" r="1.01"/>
<circle cx="120.4" cy="68.2" r=".97"/>
<circle cx="132.5" cy="67.5" r=".86"/>
<circle cx="132.5" cy="67.5" r=".82"/>
<circle cx="147.5" cy="75.2" r=".72"/>
<circle cx="147.5" cy="75.2" r=".87"/>
<circle cx="152.5" cy="75.2" r=".71"/>
<circle cx="152.5" cy="75.2" r=".86"/>
<circle cx="156.3" cy="75.2" r=".95"/>
<circle cx="156.4" cy="75.2" r=".99"/>
<circle cx="161.1" cy="75.2" r=".44"/>
<circle cx="161.1" cy="75.2" r=".85"/>
<circle cx="165.8" cy="75.2" r=".99"/>
<circle cx="165.8" cy="75.2" r=".97"/>
<circle cx="169.6" cy="75.2" r=".71"/>
<circle cx="169.6" cy="75.2" r=".86"/>
<circle cx="174.6" cy="75.2" r=".87"/>
<circle cx="174.6" cy="75.2" r=".71"/>
<circle cx="195.4" cy="75.8" r=".93"/>
<circle cx="258.7" cy="77.8" r=".74"/>
<circle cx="258.7" cy="77.8" r=".76"/>
<circle cx="274.8" cy="75.8" r=".93"/>
<circle cx="283.4" cy="67.5" r=".81"/>
<circle cx="283.4" cy="67.5" r=".85"/>
<circle cx="142.3" cy="82" r=".98"/>
<circle cx="158.1" cy="117.4" r=".85"/>
<circle cx="158.1" cy="117.4" r=".77"/>
<circle cx="158.1" cy="117.4" r=".3"/>
<circle cx="159.9" cy="118" r=".75"/>
<circle cx="159.9" cy="118" r=".77"/>
<circle cx="162.2" cy="118" r=".77"/>
<circle cx="162.2" cy="118" r=".74"/>
<circle cx="132.4" cy="123.8" r=".82"/>
<circle cx="132.4" cy="123.8" r=".87"/>
<circle cx="153.6" cy="120.8" r=".77"/>
<circle cx="153.6" cy="120.8" r=".86"/>
<circle cx="153.7" cy="120.8" r=".74"/>
<circle cx="168.5" cy="120.8" r=".74"/>
<circle cx="168.5" cy="120.8" r=".77"/>
<circle cx="168.5" cy="120.8" r=".86"/>
<circle cx="258.8" cy="120.8" r=".85"/>
<circle cx="258.8" cy="120.8" r=".74"/>
<circle cx="258.8" cy="120.8" r=".77"/>
<circle cx="265.1" cy="120.8" r=".74"/>
<circle cx="265.1" cy="120.8" r=".77"/>
<circle cx="265.1" cy="120.8" r=".86"/>
<circle cx="283.6" cy="123.8" r=".85"/>
<circle cx="283.6" cy="123.8" r=".81"/>
<circle cx="348.2" cy="134.1" r="1.43"/>
<circle cx="348.2" cy="134.1" r="1.57"/>
<circle cx="348.2" cy="127.3" r="1.57"/>
<circle cx="348.3" cy="134.1" r="1.19"/>
<circle cx="348.3" cy="127.3" r="1.44"/>
<circle cx="348.3" cy="127.3" r="1.18"/>
<circle cx="362.8" cy="134.1" r="1.43"/>
<circle cx="362.8" cy="134.1" r="1.57"/>
<circle cx="362.8" cy="134.1" r="1.19"/>
<circle cx="362.8" cy="134.1" r="1.23"/>
<circle cx="377.4" cy="134.1" r="1.57"/>
<circle cx="377.4" cy="127.3" r="1.57"/>
<circle cx="377.4" cy="127.3" r="1.19"/>
<circle cx="377.4" cy="134.1" r="1.21"/>
<circle cx="377.4" cy="127.3" r="1.21"/>
<circle cx="377.4" cy="134.1" r="1.42"/>
<circle cx="377.4" cy="134.1" r="1.19"/>
<circle cx="377.4" cy="127.3" r="1.43"/>
<circle cx="135.2" cy="173.2" r=".47"/>
<circle cx="138.2" cy="162.1" r=".97"/>
<circle cx="138.2" cy="177.5" r=".86"/>
<circle cx="138.2" cy="162.1" r=".93"/>
<circle cx="148.6" cy="179.6" r=".99"/>
<circle cx="160.1" cy="160" r=".33"/>
<circle cx="162.1" cy="160" r=".34"/>
<circle cx="166.8" cy="162.1" r=".98"/>
<circle cx="166.8" cy="177.5" r=".85"/>
<circle cx="166.8" cy="162.1" r=".94"/>
<circle cx="195.3" cy="162.1" r=".93"/>
<circle cx="195.3" cy="162.1" r=".98"/>
<circle cx="258.7" cy="160" r=".34"/>
<circle cx="260.6" cy="162.1" r=".97"/>
<circle cx="260.6" cy="162.1" r=".93"/>
<circle cx="274.6" cy="177.5" r="3"/>
<circle cx="274.8" cy="162.1" r=".97"/>
<circle cx="274.9" cy="162.1" r=".93"/>
<circle cx="280.7" cy="173.2" r=".47"/>
<circle cx="135.2" cy="181.8" r=".47"/>
<circle cx="138.2" cy="192.9" r=".93"/>
<circle cx="138.2" cy="192.9" r=".96"/>
<circle cx="166.8" cy="193" r=".94"/>
<circle cx="166.8" cy="192.9" r=".98"/>
<circle cx="195.3" cy="192.9" r=".93"/>
<circle cx="195.4" cy="192.9" r=".98"/>
<circle cx="260.6" cy="192.9" r=".93"/>
<circle cx="260.6" cy="192.9" r=".96"/>
<circle cx="274.9" cy="192.9" r=".93"/>
<circle cx="274.9" cy="192.9" r=".96"/>
<circle cx="280.7" cy="181.8" r=".47"/>
<circle cx="140.6" cy="201.6" r=".98"/>
<circle cx="279.8" cy="201.6" r=".98"/>
</g>
<path d="M412.4 262.3a2.5 2.5 0 0 0-4.1-1.1 2.5 2.5 0 0 0 1 4.2 2.5 2.5 0 0 0 3.2-2.9l-.1-.2" fill="none" stroke="#000" stroke-width=".3" stroke-dasharray="30.5 1.3 1.3 1.3" stroke-dashoffset="24.5" stroke-linecap="butt"/>
<path d="M414.8 261.5a5 5 0 0 0-8.3-2 5 5 0 0 0 2.2 8.3 5 5 0 0 0 6.2-6l-.1-.3" fill="none" stroke="#000" stroke-width=".3" stroke-dasharray="30.5 1.3 1.3 1.3" stroke-dashoffset="16.7" stroke-linecap="butt"/>
<g fill="none" stroke="#000" stroke-width=".3" stroke-dasharray="6.3 1.3 1.3 1.3 5.1">
<path d="M222.4 40l2 8.2M232.4 40l2 8.2M224.4 48.2l-4 4M234.4 48.2l-4 4M220.4 72.5l2 8.1M224.4 68.5l-4 4M230.4 72.5l2 8.1M234.4 68.5l-4 4M222.4 115.8l2 4M224.4 119.8l-4 4M232.4 115.8l2 4M234.4 119.8l-4 4"/>
<path d="M220.4 135.7l2 4M224.4 131.7l-4 4M230.4 135.7l2 4M234.4 131.7l-4 4M222.4 157.2l2 8.1M232.4 157.2l2 8.1M224.4 165.3l-4 4M234.4 165.3l-4 4M220.4 189.6l2 8.2M224.4 185.6l-4 4M230.4 189.6l2 8.2M234.4 185.6l-4 4"/>
</g>
<path d="M220.4 123.8l4 7.9M230.4 123.8l4 7.9" fill="none" stroke="#000" stroke-width=".3" stroke-dasharray="6.3 1.3 1.3 1.3 5.1" stroke-dashoffset="6.3"/>
<path d="M220.4 52.2l4 16.3M230.4 52.2l4 16.3M220.4 169.3l4 16.3M230.4 169.3l4 16.3" fill="none" stroke="#000" stroke-width=".3" stroke-dasharray="6.3 1.3 1.3 1.3 5.1" stroke-dashoffset="2.4"/>
<path d="M362.8 123.7v14.3" fill="none" stroke="#000" stroke-width=".3" stroke-dasharray="30.5 1.3 1.3 1.3" stroke-dashoffset="25.2"/>
<path d="M273.4 177.5h-.1M274.9 176.1v-.2M274.9 178.9v.2M276.3 177.5h.1" fill="none" stroke="#000" stroke-width=".3" stroke-dasharray="30.5 1.3 1.3 1.3"/>
<path d="M410 255.7v14.9" fill="none" stroke="#000" stroke-width=".3" stroke-dasharray="30.5 1.3 1.3 1.3" stroke-dashoffset="25"/>
<path d="M403.4 263l12.6-.1" fill="none" stroke="#000" stroke-width=".3" stroke-dasharray="30.5 1.3 1.3 1.3" stroke-dashoffset="26.1"/>
<path d="M216 248v5" fill="none" stroke="#000" stroke-width=".3" stroke-dasharray="30.5 1.3 1.3 1.3" stroke-dashoffset="29.9"/>
<path d="M132.1 45.5v29.7M161.1 45.5v29.7M254.9 45.5v29.7M283.9 45.5v29.7" fill="none" stroke="#f00" stroke-width=".3" stroke-dasharray="30.5 1.3 1.3 1.3" stroke-dashoffset="17.5"/>
<g fill="#000">
<path d="M345.2 134.4l.6 .2-.6 .1z"/>
<path d="M135.1 34.3l.6-.2v.3zM186.5 34.1l.6 .2-.6 .1z"/>
<path d="M147.5 37.3l.6-.2v.4zM174 37.1l.6 .2-.6 .2z"/>
<path d="M287.4 37.1l.6 .2-.6 .2zM283.8 37.3l.6-.2v.4zM254.2 29.8l.6 .1-.6 .2zM161.1 29.9l.6-.1v.3zM362.2 139.5l.6 .2-.6 .1zM345.8 139.7l.6-.2v.3zM287.4 156.3l.6 .2-.6 .1zM274.8 156.5l.6-.2v.3z"/>
<path d="M181.9 45.5l.1 .6h-.3zM181.7 74.6h.3l-.1 .6zM383.9 114.8l.1 .6h-.3zM383.7 136h.3l-.1 .6zM294.1 160.4l.2 .6h-.3zM294 194.1h.3l-.2 .6zM290.4 162.1l.2 .6h-.3zM290.3 192.3h.3l-.2 .6zM354.9 175.9l.2 .6h-.3zM354.8 178.7h.3l-.2 .6z"/>
<path d="M110.2 111.3l.6-.2v.3zM287.4 111.1l.6 .2-.6 .1zM152.5 40.6l.6-.2v.3zM169.1 40.4l.6 .2-.6 .1zM174.6 76.1l-.1 .6h.3zM161.1 76.1l-.2 .6h.3zM110.2 29.9l.6-.1v.3zM160.5 29.8l.6 .1-.6 .2zM110.2 40.6l.6-.2v.3zM131.5 40.4l.6 .2-.6 .1zM362.8 139.7l.6-.2v.3zM379.4 139.5l.6 .2-.6 .1zM110.2 156.5l.6-.2v.3zM137.6 156.3l.6 .2-.6 .1zM138.2 156.5l.6-.2v.3zM166.2 156.3l.6 .2-.6 .1zM138.2 178.4l-.2 .6h.4zM138.1 193.9l-.2 .6h.2zM274.8 193.9l-.1 .6h.3z"/>
<path d="M379.7 110.7l.6 .1-.6 .2zM345.4 110.8l.6-.1v.3z"/>
<path d="M166.8 156.9l.6-.1v.3zM260 156.8l.6 .1-.6 .2z"/>
<path d="M260.6 156.5l.6-.2v.3zM274.2 156.3l.6 .2-.6 .1z"/>
<path d="M360.2 173.6l.6-.2v.3zM358.4 173.4l.6 .2-.6 .1z"/>
</g>
<g font-size="6.3">
<text x="282.1" y="250.3">名称</text>
<text x="347.1" y="250.3">图号</text>
<text x="282.1" y="260.3">材质</text>
<text x="347.1" y="260.3">质量</text>
<text x="383.3" y="262.1">视</text>
<text x="383.3" y="269.9">图</text>
<text x="282.1" y="270.3">版次</text>
<text x="347.1" y="270.3">比例</text>
</g>
<g font-size="4.2">
<text x="4.8" y="237.6">注意：1.行走平行度（正面+侧面），450行程内，≤±0.03mm，1000行程内，≤±0.05mm。</text>
<text x="12.2" y="243.3">2.本体形变，450行程内，≤±0.03mm，1000行程内，≤±0.05mm。</text>
<text x="18.6" y="251.3">型号/规格</text>
<text x="69.5" y="251.3">GTH12-600-BC-M40-C4</text>
<text x="300.8" y="249.5">GTH12-600-BC-M40-C4</text>
<text x="14.4" y="258.3">螺杆型号/规格</text>
<text x="19.7" y="263.9">有效行程</text>
<text x="63.7" y="258.3">1605</text>
<text x="86.5" y="263.9">600</text>
<text x="89.9" y="258.3">1610</text>
<text x="111.7" y="258.3">1620</text>
<text x="19.7" y="269.5">精度等级</text>
<text x="87.6" y="269.5">C7</text>
<text x="259" y="267">2022/9/23</text>
<text x="19.7" y="275.2">马达容量</text>
<text x="74.9" y="275.2">400W（无刹车）</text>
<text x="15.5" y="280.8">重复定位精度</text>
<text x="86.7" y="280.8">0.02</text>
<text x="9.1" y="286.4">感应开关方式及数量</text>
<text x="72.7" y="286.4">外挂型三只（C4）</text>
<text x="15.5" y="292">建议最快速度</text>
<text x="60.5" y="292">250MM/S</text>
<text x="86.7" y="292">500MM/S</text>
<text x="107.4" y="292">1000MM/S</text>
</g>
<g font-size="4.1">
<text x="278.6" y="179">I</text>
<text x="377.6" y="175.4">I</text>
<text x="371.4" y="180.6">2 : 3.5</text>
</g>
<g font-size="3.5">
<text x="120.2" y="31.2">178 滑台原始位置</text>
<text x="163.3" y="35.5">182</text>
<text x="213" y="31.2">600 有效行程</text>
<text x="70" y="41.8">76.50 滑台极限位置 1</text>
<text x="164.2" y="41.8">60</text>
<text x="164.2" y="38.6">95</text>
<text x="290.7" y="38.6">14.50 滑台极限位置 1</text>
<text x="183.1" y="62.7" transform="rotate(-90 183.1 62.7)">104</text>
<text x="133.5" y="83.3">2 x</text>
<text x="143.9" y="83.3">6 H7</text>
<text x="157.1" y="83.3">8</text>
<text x="176.2" y="83.3">8 x M6 贯穿</text>
<text x="197.6" y="112.5">894</text>
<text x="360.3" y="112.1">122</text>
<text x="385.1" y="127.1" transform="rotate(-90 385.1 127.1)">76</text>
<text x="333.5" y="134">基准面</text>
<text x="349.9" y="140.9">59.50</text>
<text x="370.1" y="140.9">60</text>
<text x="122.9" y="157.7">98</text>
<text x="150.2" y="157.7">100</text>
<text x="218.7" y="158.2">600</text>
<text x="266.9" y="157.7">50</text>
<text x="279.3" y="157.7">46</text>
<text x="291.7" y="179" transform="rotate(-90 291.7 179)">108</text>
<text x="295.4" y="179" transform="rotate(-90 295.4 179)">120</text>
<text x="363.7" y="174.8">2</text>
<text x="139.8" y="180.9">2 x</text>
<text x="150.2" y="180.9">6 H7</text>
<text x="163.4" y="180.9">6</text>
<text x="352.7" y="191.6" transform="rotate(-90 352.7 191.6)">+0.012</text>
<text x="356.2" y="189.8" transform="rotate(-90 356.2 189.8)">0</text>
<text x="359.7" y="187.3" transform="rotate(-90 359.7 187.3)">6</text>
<text x="356.2" y="195.1" transform="rotate(-90 356.2 195.1)">6</text>
<text x="138.9" y="199.3">14 x M8</text>
<text x="142.3" y="202.8">6.5 贯穿</text>
<text x="157.3" y="199.3">16</text>
<text x="276.4" y="199.3">4 x M8</text>
<text x="281.5" y="202.8">6.5 贯穿</text>
<text x="293.1" y="199.3">16</text>
<text x="221.4" y="246.8">1</text>
<text x="221.4" y="251.8">2</text>
<text x="218.8" y="256.8">序号</text>
<text x="232.2" y="256.8">修 订 版 次</text>
<text x="257.5" y="256.8">设计变更编号</text>
<text x="228.2" y="261.8">设</text>
<text x="240.1" y="261.8">计</text>
<text x="252" y="261.8">变</text>
<text x="263.9" y="261.8">更</text>
<text x="219.1" y="266.7">设 计</text>
<text x="366.6" y="269.3">1:3.5</text>
<text x="219.1" y="271.7">校 核</text>
<text x="219.1" y="276.7">批 准</text>
<text x="222.9" y="282.7">技术要求：</text>
<text x="231.8" y="287.3">1、未标注公差全部 0.1</text>
<text x="231.7" y="291.8">2、未标注倒角全部C0.3</text>
</g>
</svg>
